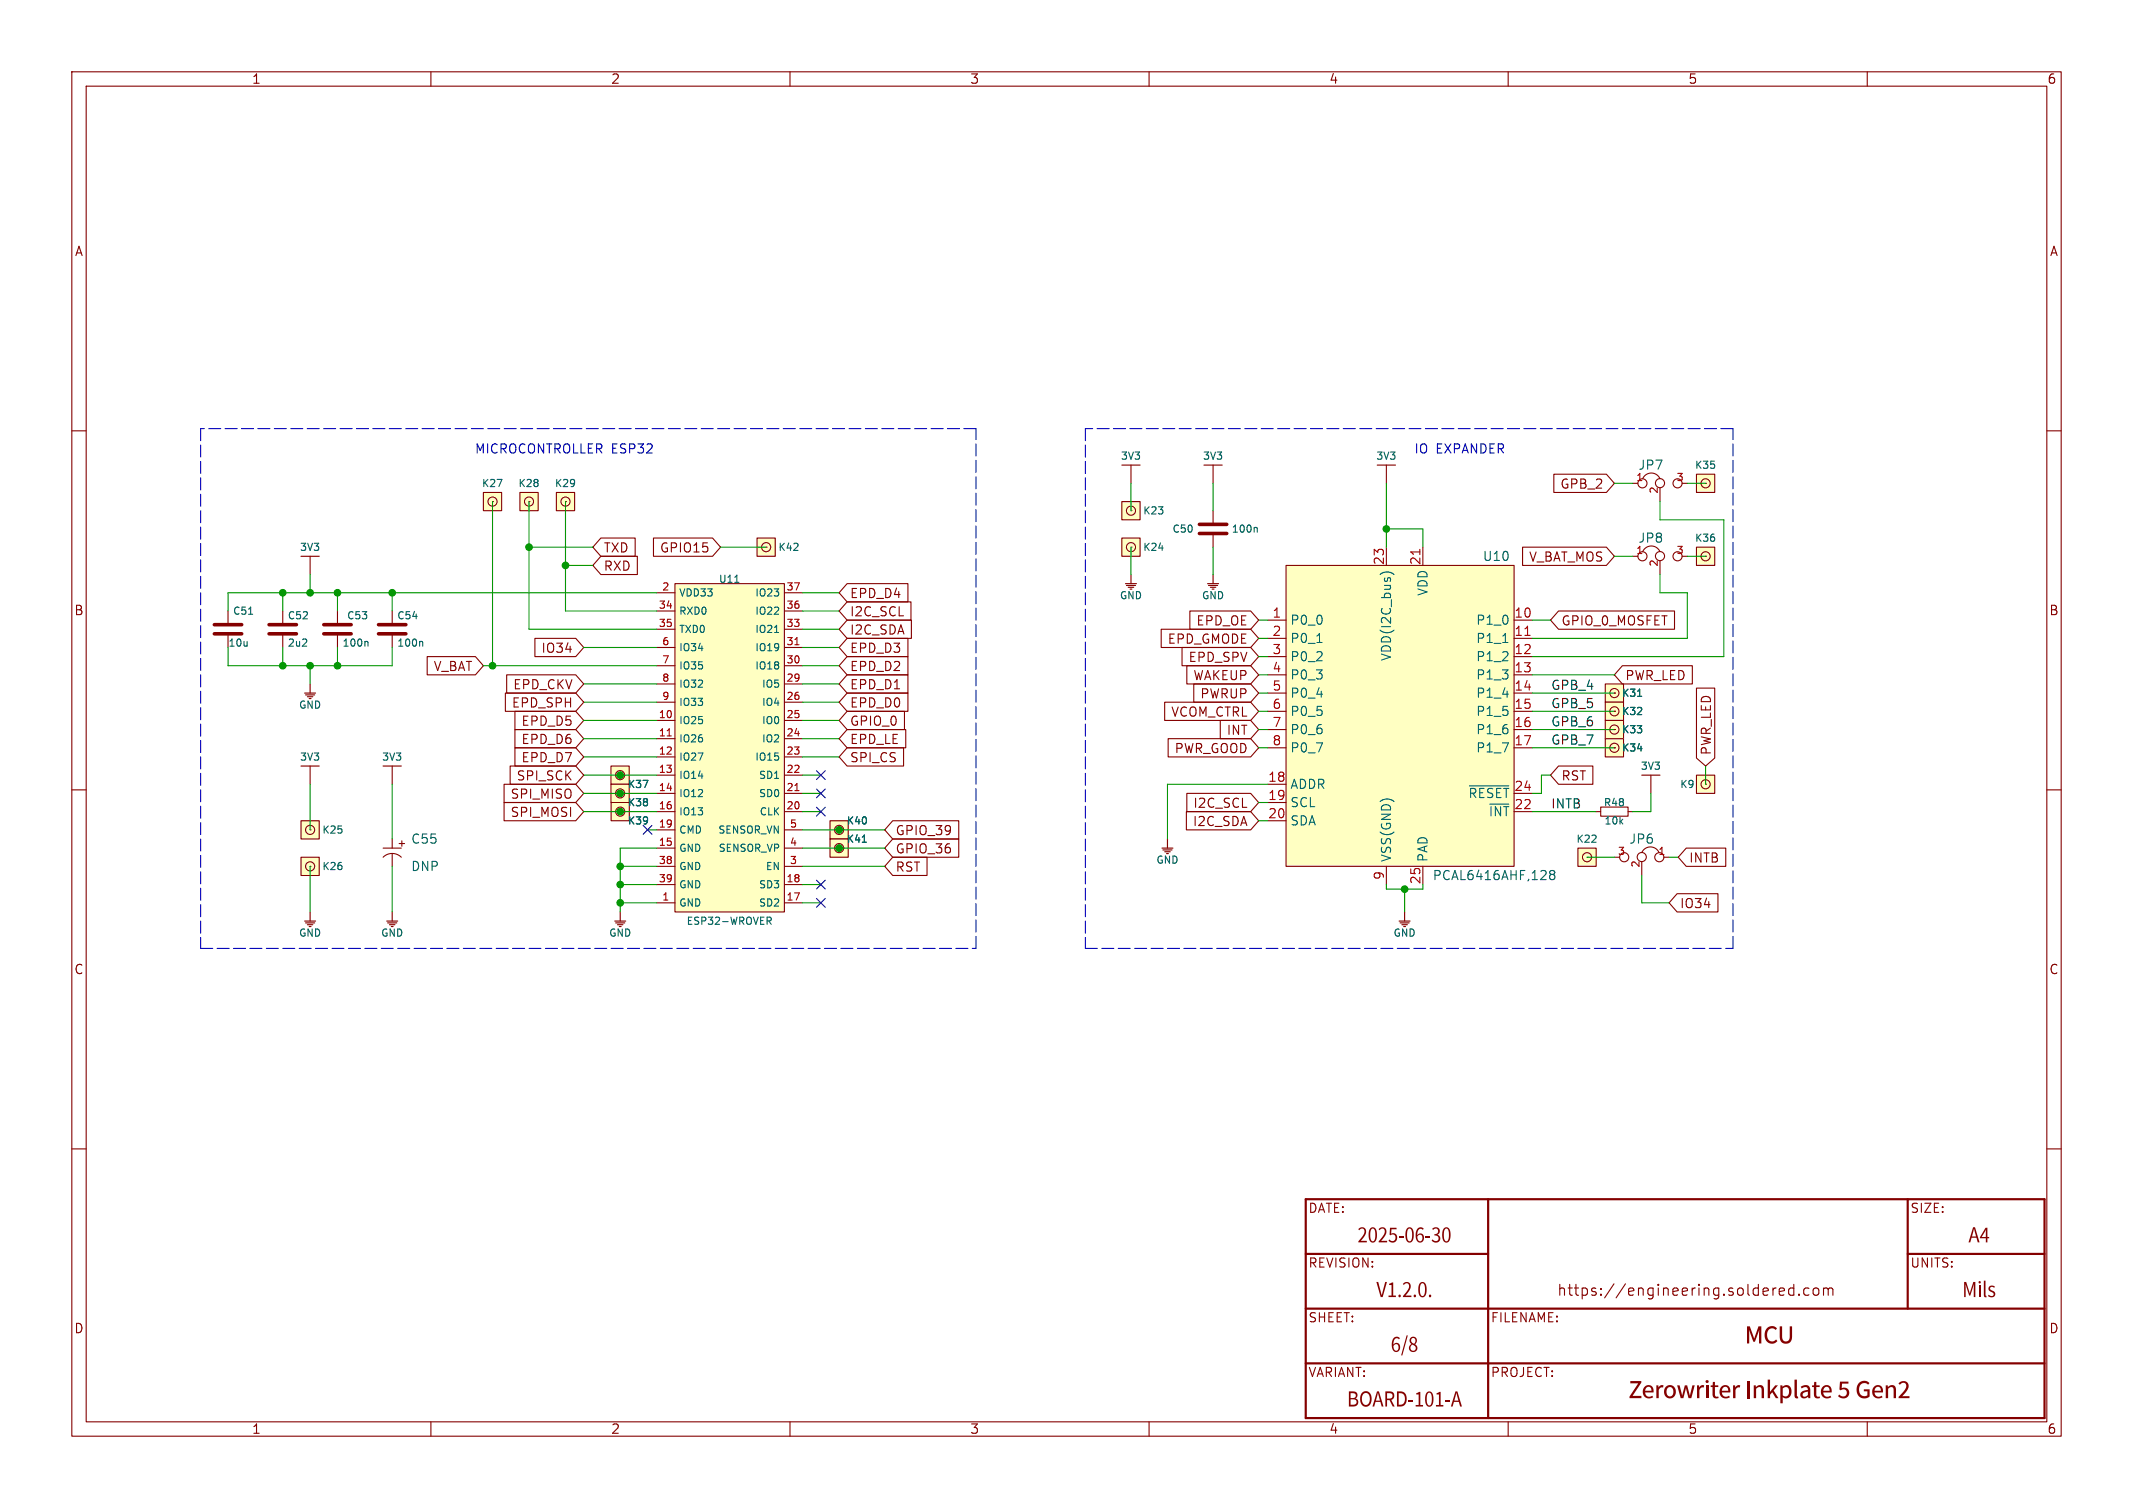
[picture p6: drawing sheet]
<svg xmlns="http://www.w3.org/2000/svg" width="297mm" height="210mm" viewBox="0 0 297 210" stroke-linecap="round" stroke-linejoin="round" font-family="sans-serif">
<g fill="none" stroke="#840000" stroke-width=".15">
<path d="M10 10h277v190h-277zM12 12h273v186h-273zM60 10v2M110 10v2M160 10v2M210 10v2M260 10v2M10 60h2M285 60h2M10 110h2M285 110h2M10 160h2"/>
<path d="M285 160h2M248 179.4h.4l.1 .3-.8 .2M249.8 179.4h-.5l-.3 .3v.4l.2 .2 .1 .1 .5-.1M249.8 178.9v1.5M251.9 179.4h-.5l-.2 .3v.4l.1 .2 .1 .1 .5-.1M252.5 179.5a.41 .41 0 0 1 .4-.1 .41 .41 0 0 1 .4 .3v.4a.41 .41 0 0 1-.4 .3 .41 .41 0 0 1-.4-.3zM253.9 179.5a.38 .38 0 0 1 .7 .1M253.9 179.4v1M254.6 179.6l.2-.2h.3l.1 1M254.6 179.6v.8M60 198v2M110 198v2"/>
<path d="M160 198v2M210 198v2M248.4 180.3l-.4 .1M250.5 180.2l.1 .1-.1 .1M250.5 180.2l-.1 .1 .1 .1M250.5 180.2v.2M260 198v2"/>
</g>
<path d="M181.8 167h102.9v30.5h-102.9zM181.8 174.6h25.4M207.2 167v30.5M265.6 167v15.2M265.6 174.6h19.1M181.8 182.2h102.9M181.8 189.9h102.9" fill="none" stroke="#840000" stroke-width=".31"/>
<path d="M77.5 68.6h2.5v2.5h-2.5z" fill="#ffffc2"/>
<g fill="none" stroke="#840000" stroke-width=".15">
<path d="M77.5 68.6h2.5v2.5h-2.5zM78.7 69.9h.1"/>
<circle cx="78.7" cy="69.8" r=".63"/>
</g>
<path d="M41.9 119.4h2.5v2.5h-2.5z" fill="#ffffc2"/>
<g fill="none" stroke="#840000" stroke-width=".15">
<path d="M41.9 119.4h2.5v2.5h-2.5zM43.2 120.7h.1"/>
<circle cx="43.2" cy="120.6" r=".63"/>
</g>
<path d="M105.4 74.9h2.5v2.6h-2.5z" fill="#ffffc2"/>
<g fill="none" stroke="#840000" stroke-width=".15">
<path d="M105.4 74.9h2.5v2.6h-2.5zM106.7 76.2h.1M168.9 64.8v2.5M31.7 85.1v1.9M31.7 88.3v1.9M54.6 85.1v1.9M54.6 88.3v1.9M43.2 106.7v2.5M53.3 119.4a1.8 1.8 0 0 1 2.6 0M53.3 118.1h2.6M54.6 106.7v2.5M54.6 116.8v1.3"/>
<path d="M54.6 118.8v1.9M228.6 118.7a1.31 1.31 0 0 1 1.2-.8 1.31 1.31 0 0 1 1.2 .8M228.6 120v1.9M231.7 119.4h.7"/>
<circle cx="106.7" cy="76.2" r=".63"/>
<circle cx="226.2" cy="119.4" r=".63"/>
<circle cx="228.6" cy="119.4" r=".63"/>
<circle cx="231" cy="119.4" r=".63"/>
</g>
<g fill="none" stroke="#840000" stroke-width=".16">
<path d="M167.6 64.8h2.6M42.4 96.5h1.5M42.5 96.8h1.3M42.8 97h.8M43.1 97.3h.2M43.2 95.3v1.2M41.9 106.7h2.5M53.3 106.7h2.6M53.8 128.3h1.6M54 128.5h1.2M54.2 128.8h.8M54.5 129h.2"/>
<path d="M54.6 127v1.3"/>
</g>
<path d="M29.8 88.3h3.9M29.8 87h3.9M52.7 88.3h3.8M52.7 87h3.8" fill="none" stroke="#840000" stroke-width=".5"/>
<path d="M34.6 85.5h.6M58.6 89.3l.3 .2v.5" fill="none" stroke="#006464" stroke-width=".15"/>
<path d="M67.3 68.6h2.5v2.5h-2.5z" fill="#ffffc2"/>
<g fill="none" stroke="#840000" stroke-width=".15">
<path d="M67.3 68.6h2.5v2.5h-2.5zM68.6 69.9h.1M47 85.1v1.9M47 88.3v1.9"/>
<circle cx="68.6" cy="69.8" r=".63"/>
</g>
<path d="M42.4 128.3h1.5M42.5 128.5h1.3M42.8 128.8h.8M43.1 129h.2M43.2 127v1.3" fill="none" stroke="#840000" stroke-width=".16"/>
<path d="M45.1 88.3h3.8M45.1 87h3.8" fill="none" stroke="#840000" stroke-width=".5"/>
<path d="M51 89.3l.2 .2v.5" fill="none" stroke="#006464" stroke-width=".15"/>
<path d="M115.6 114.3h2.5v2.5h-2.5z" fill="#ffffc2"/>
<g fill="none" stroke="#840000" stroke-width=".15">
<path d="M115.6 114.3h2.5v2.5h-2.5zM116.8 115.6h.1"/>
<circle cx="116.8" cy="115.6" r=".63"/>
</g>
<path d="M115.6 116.8h2.5v2.6h-2.5z" fill="#ffffc2"/>
<g fill="none" stroke="#840000" stroke-width=".15">
<path d="M115.6 116.8h2.5v2.6h-2.5zM116.8 118.1h.1"/>
<circle cx="116.8" cy="118.1" r=".63"/>
</g>
<path d="M120.1 117.3h.5" fill="none" stroke="#006464" stroke-width=".15"/>
<path d="M85.1 106.7h2.5v2.5h-2.5z" fill="#ffffc2"/>
<g fill="none" stroke="#840000" stroke-width=".15">
<path d="M85.1 106.7h2.5v2.5h-2.5zM86.3 108h.1"/>
<circle cx="86.3" cy="107.9" r=".63"/>
</g>
<path d="M85.1 109.2h2.5v2.6h-2.5z" fill="#ffffc2"/>
<g fill="none" stroke="#840000" stroke-width=".15">
<path d="M85.1 109.2h2.5v2.6h-2.5zM86.3 110.5h.1"/>
<circle cx="86.3" cy="110.5" r=".63"/>
</g>
<path d="M94 81.3h15.2v45.7h-15.2z" fill="#ffffc2"/>
<g fill="none" stroke="#840000" stroke-width=".15">
<path d="M91.4 82.6h2.6M91.4 97.8h2.6M91.4 95.3h2.6M91.4 92.7h2.6M91.4 90.2h2.6M91.4 87.6h2.6M91.4 85.1h2.6M94 81.3h15.2v45.7h-15.2zM109.2 82.6h2.6M109.2 97.8h2.6M109.2 95.3h2.6M109.2 92.7h2.6"/>
<path d="M109.2 90.2h2.6M109.2 87.6h2.6M109.2 85.1h2.6M91.4 100.3h2.6M91.4 102.9h2.6M91.4 105.4h2.6M91.4 108h2.6M91.4 110.5h2.6M91.4 118.1h2.6M91.4 113h2.6M91.4 115.6h2.6M109.2 100.3h2.6"/>
<path d="M109.2 102.9h2.6M109.2 105.4h2.6M109.2 108h2.6M109.2 110.5h2.6M109.2 118.1h2.6M109.2 113h2.6M109.2 115.6h2.6M91.4 125.7h2.6M91.4 123.2h2.6M91.4 120.7h2.6M109.2 125.7h2.6M109.2 123.2h2.6"/>
<path d="M109.2 120.7h2.6"/>
</g>
<path d="M110.7 89.8h.6M92.9 102.5h.6M110.7 110.1h.6" fill="none" stroke="#a90000" stroke-width=".15"/>
<path d="M102.3 81.1h.6M107.8 88.1h.6M106.8 127.7h.4l.2 .2-.1 .3h-.5M107.1 128.2l.3 .5" fill="none" stroke="#006464" stroke-width=".15"/>
<path d="M41.9 114.3h2.5v2.5h-2.5z" fill="#ffffc2"/>
<g fill="none" stroke="#840000" stroke-width=".15">
<path d="M39.4 85.1v1.9M39.4 88.3v1.9M41.9 114.3h2.5v2.5h-2.5zM43.2 115.6h.1"/>
<circle cx="43.2" cy="115.6" r=".63"/>
</g>
<path d="M37.5 88.3h3.8M37.5 87h3.8" fill="none" stroke="#840000" stroke-width=".5"/>
<path d="M42.1 90h.6M42.7 89.1v.3" fill="none" stroke="#006464" stroke-width=".15"/>
<path d="M85.1 111.8h2.5v2.5h-2.5z" fill="#ffffc2"/>
<g fill="none" stroke="#840000" stroke-width=".15">
<path d="M43.2 77.5v2.5M85.1 111.8h2.5v2.5h-2.5zM86.4 113h.1"/>
<circle cx="86.4" cy="113" r=".63"/>
</g>
<path d="M41.9 77.5h2.5M85.6 128.3h1.5M85.7 128.5h1.3M86 128.8h.7M86.2 129h.3M86.4 127v1.3" fill="none" stroke="#840000" stroke-width=".16"/>
<path d="M72.4 68.6h2.5v2.5h-2.5z" fill="#ffffc2"/>
<g fill="none" stroke="#840000" stroke-width=".15">
<path d="M72.4 68.6h2.5v2.5h-2.5zM73.7 69.9h.1M222.2 113h.7M222.9 112.4h3.8v1.3h-3.8zM226.7 113h.6"/>
<circle cx="73.7" cy="69.8" r=".63"/>
</g>
<path d="M219.7 118.1h2.5v2.6h-2.5z" fill="#ffffc2"/>
<g fill="none" stroke="#840000" stroke-width=".15">
<path d="M219.7 118.1h2.5v2.6h-2.5zM221 119.4h.1"/>
<circle cx="221" cy="119.4" r=".63"/>
</g>
<path d="M223.5 95.3h2.6v2.5h-2.6z" fill="#ffffc2"/>
<g fill="none" stroke="#840000" stroke-width=".15">
<path d="M223.5 95.3h2.6v2.5h-2.6zM224.8 96.5h.1"/>
<circle cx="224.8" cy="96.5" r=".63"/>
</g>
<path d="M228 97h.6" fill="none" stroke="#006464" stroke-width=".15"/>
<path d="M223.5 100.3h2.6v2.6h-2.6z" fill="#ffffc2"/>
<g fill="none" stroke="#840000" stroke-width=".15">
<path d="M223.5 100.3h2.6v2.6h-2.6zM224.8 101.6h.1"/>
<circle cx="224.8" cy="101.6" r=".63"/>
</g>
<path d="M223.5 102.9h2.6v2.5h-2.6z" fill="#ffffc2"/>
<g fill="none" stroke="#840000" stroke-width=".15">
<path d="M223.5 102.9h2.6v2.5h-2.6zM224.8 104.1h.1"/>
<circle cx="224.8" cy="104.1" r=".63"/>
</g>
<path d="M223.5 97.8h2.6v2.5h-2.6z" fill="#ffffc2"/>
<g fill="none" stroke="#840000" stroke-width=".15">
<path d="M223.5 97.8h2.6v2.5h-2.6zM224.8 99.1h.1M229.9 108v2.5"/>
<circle cx="224.8" cy="99.1" r=".63"/>
</g>
<path d="M228.6 108h2.5" fill="none" stroke="#840000" stroke-width=".16"/>
<path d="M236.2 108h2.6v2.5h-2.6z" fill="#ffffc2"/>
<g fill="none" stroke="#840000" stroke-width=".15">
<path d="M236.2 108h2.6v2.5h-2.6zM237.5 109.2h.1"/>
<circle cx="237.5" cy="109.2" r=".63"/>
</g>
<path d="M156.2 74.9h2.5v2.6h-2.5z" fill="#ffffc2"/>
<g fill="none" stroke="#840000" stroke-width=".15">
<path d="M156.2 74.9h2.5v2.6h-2.5zM157.5 76.2h.1"/>
<circle cx="157.5" cy="76.2" r=".63"/>
</g>
<path d="M161.8 118.1h1.5M161.9 118.4h1.3M162.2 118.6h.7M162.4 118.9h.3M162.6 116.8v1.3" fill="none" stroke="#840000" stroke-width=".16"/>
<path d="M156.2 69.9h2.5v2.5h-2.5z" fill="#ffffc2"/>
<g fill="none" stroke="#840000" stroke-width=".15">
<path d="M156.2 69.9h2.5v2.5h-2.5zM157.5 71.1h.1M157.5 64.8v2.5M168.9 71.1v1.9M168.9 74.3v1.9M193 64.8v2.5"/>
<circle cx="157.5" cy="71.1" r=".63"/>
</g>
<path d="M156.2 64.8h2.5M191.8 64.8h2.5M156.7 81.3h1.5M156.8 81.5h1.3M157.1 81.8h.8M157.4 82h.2M157.5 80v1.3M168.1 81.3h1.6M168.3 81.5h1.2M168.5 81.8h.8M168.8 82h.2M168.9 80v1.3" fill="none" stroke="#840000" stroke-width=".16"/>
<path d="M167 74.3h3.8M167 73h3.8" fill="none" stroke="#840000" stroke-width=".5"/>
<path d="M174.8 73.4l.3 .2v.5" fill="none" stroke="#006464" stroke-width=".15"/>
<path d="M179.1 78.7h31.7v42h-31.7z" fill="#ffffc2"/>
<g fill="none" stroke="#840000" stroke-width=".15">
<path d="M179.1 78.7h31.7v42h-31.7zM193 76.2v2.5M198.1 76.2v2.5M227.3 67.3h.8M228.7 66.7a1.31 1.31 0 0 1 1.2-.8 1.31 1.31 0 0 1 1.2 .8M231.1 67.9v2M234.2 67.3h.7M176.5 86.4h2.6M176.5 88.9h2.6M176.5 91.4h2.6M176.5 94h2.6M176.5 96.5h2.6"/>
<path d="M176.5 99.1h2.6M210.8 86.4h2.6M210.8 88.9h2.6M210.8 91.4h2.6M210.8 94h2.6M210.8 96.5h2.6M210.8 99.1h2.6M176.5 101.6h2.6M176.5 104.1h2.6M176.5 109.2h2.6M176.5 111.8h2.6M176.5 114.3h2.6"/>
<path d="M210.8 101.6h2.6M210.8 104.1h2.6M210.8 113h2.6M210.8 110.5h2.6M193 120.7v2.5M198.1 120.7v2.5"/>
<circle cx="228.7" cy="67.3" r=".63"/>
<circle cx="231.1" cy="67.3" r=".63"/>
<circle cx="233.6" cy="67.3" r=".63"/>
</g>
<path d="M183.4 89.5h.7M192.2 80a1.46 1.46 0 0 1 1.9 0M209.2 89.5h.8M204.6 109.4h5.5M216 121.8l-.2-.3 .2-.3h.3l.2 .3-.2 .3M216 121.8l-.2 .2v.4l.2 .1 .4-.1 .1-.1v-.3l-.2-.2M216 121.8h.3" fill="none" stroke="#006464" stroke-width=".15"/>
<path d="M197.7 76.5v.7M212.3 88.5h.8" fill="none" stroke="#a90000" stroke-width=".15"/>
<path d="M194.8 128.3h1.5M194.9 128.5h1.3M195.2 128.8h.8M195.5 129h.2M195.6 127v1.3" fill="none" stroke="#840000" stroke-width=".16"/>
<path d="M236.2 66h2.6v2.6h-2.6z" fill="#ffffc2"/>
<g fill="none" stroke="#840000" stroke-width=".15">
<path d="M227.3 77.5h.8M228.7 76.8a1.31 1.31 0 0 1 1.2-.8 1.31 1.31 0 0 1 1.2 .8M231.1 78.1v1.9M234.2 77.5h.7M236.2 66h2.6v2.6h-2.6zM237.5 67.3h.1"/>
<circle cx="228.7" cy="77.5" r=".63"/>
<circle cx="231.1" cy="77.4" r=".63"/>
<circle cx="233.6" cy="77.5" r=".63"/>
<circle cx="237.5" cy="67.3" r=".63"/>
</g>
<path d="M236.2 76.2h2.6v2.5h-2.6z" fill="#ffffc2"/>
<g fill="none" stroke="#840000" stroke-width=".15">
<path d="M83.7 74.9h4.7v2.6h-4.7l-1.2-1.3zM83.7 77.5h5v2.5h-5l-1.2-1.3zM91 74.9h8.2l1.1 1.3-1.1 1.3h-8.2zM212 76.2h11.7l1.1 1.3-1.1 1.2h-11.7zM216.4 66h7.3l1.1 1.3-1.1 1.3h-7.3zM236.2 76.2h2.6v2.5h-2.6zM237.5 77.5h.1M59.5 91.4h6.7l1.1 1.3-1.1 1.3h-6.7zM70.4 96.5h9.8l1.1 1.3-1.1 1.3h-9.8zM70.5 94h9.7l1.1 1.3-1.1 1.2h-9.7zM71.7 99.1h8.5l1.1 1.2-1.1 1.3h-8.5zM74.5 88.9h5.7l1.1 1.3-1.1 1.2h-5.7z"/>
<path d="M118 96.5h8.4v2.6h-8.4l-1.2-1.3zM118 86.4h8.9v2.5h-8.9l-1.2-1.3zM118 91.4h8.4v2.6h-8.4l-1.2-1.3zM118 83.8h8.8v2.6h-8.8l-1.2-1.3zM118 81.3h8.4v2.5h-8.4l-1.2-1.2zM118 99.1h7.9v2.5h-7.9l-1.2-1.3zM118 88.9h8.4v2.5h-8.4l-1.2-1.2zM118 94h8.4v2.5h-8.4l-1.2-1.2zM161.7 87.6h12.4l1.2 1.3-1.2 1.3h-12.4zM162.2 97.8h11.9l1.2 1.3-1.2 1.2h-11.9zM164.6 90.2h9.5l1.2 1.2-1.2 1.3h-9.5zM165.3 92.7h8.8l1.2 1.3-1.2 1.3h-8.8z"/>
<path d="M165.7 85.1h8.4l1.2 1.3-1.2 1.2h-8.4zM166.2 95.2h7.9l1.2 1.3-1.2 1.3h-7.9zM217 85.1h16.2v2.5h-16.2l-1.1-1.2zM224.8 96.5h.1M224.8 99.1h.1M225.9 92.7h9.7v2.6h-9.7l-1.1-1.3zM236.2 95.8h2.6v9.8l-1.3 1.1-1.3-1.1zM70.2 111.8h10l1.1 1.2-1.1 1.3h-10zM70.2 109.2h10l1.1 1.3-1.1 1.3h-10zM71 106.7h9.2l1.1 1.3-1.1 1.2h-9.2zM71.7 104.1h8.5l1.1 1.3-1.1 1.3h-8.5zM71.7 101.6h8.5l1.1 1.3-1.1 1.2h-8.5z"/>
<path d="M86.3 108h.1M86.3 110.5h.1M86.4 113h.1M116.8 115.6h.1M116.8 118.1h.1M118 101.6h8.1v2.5h-8.1l-1.2-1.2zM118 104.1h7.8v2.6h-7.8l-1.2-1.3zM124.3 114.3h9.2v2.5h-9.2l-1.1-1.2zM124.3 119.4h4.8v2.5h-4.8l-1.1-1.2zM124.3 116.8h9.2v2.6h-9.2l-1.1-1.3zM162.7 102.9h11.4l1.2 1.2-1.2 1.3h-11.4zM165.2 113h8.9l1.2 1.3-1.2 1.3h-8.9z"/>
<path d="M165.3 110.5h8.8l1.2 1.3-1.2 1.2h-8.8zM169.9 100.3h4.2l1.2 1.3-1.2 1.3h-4.2zM217 106.7h4.8v2.5h-4.8l-1.1-1.2zM224.8 101.6h.1M224.8 104.1h.1M234.8 118.1h5.5v2.6h-5.5l-1.1-1.3zM233.5 124.5h5.7v2.5h-5.7l-1.1-1.3z"/>
<circle cx="237.5" cy="77.5" r=".63"/>
</g>
<path d="M27.9 59.7v72.4M135.9 59.7h-108M151.1 59.7v72.4M241.3 59.7h-90.2M27.9 132.1h108M135.9 132.1v-72.4M151.1 132.1h90.2M241.3 132.1v-72.4" fill="none" stroke="#0000c2" stroke-width=".15" stroke-dasharray="1.7 .6"/>
<g fill="none" stroke="#009600" stroke-width=".15">
<path d="M68.6 69.9v22.8M73.7 69.9v17.7h17.7M73.7 76.2h8.8M78.7 69.9v15.2h12.7M78.7 78.7h3.8M100.3 76.2h6.4M157.5 67.3v3.8M157.5 76.2v3.8M168.9 67.3v3.8M168.9 76.2v3.8M193 73.7h5.1v2.5M193 67.3v8.9"/>
<path d="M224.8 67.3h2.5M224.8 77.5h2.5M231.1 69.9v2.5h8.9v19h-26.6M234.9 67.3h2.6M234.9 77.5h2.6M31.7 90.2v2.5h22.9v-2.5M39.4 82.6v2.5M39.4 90.2v2.5M43.2 80v2.6M43.2 92.7v2.6M47 82.6v2.5M47 90.2v2.5"/>
<path d="M54.6 82.6v2.5M67.3 92.7h24.1M81.3 95.3h10.1M81.3 97.8h10.1M81.3 90.2h10.1M91.4 82.6h-59.7v2.5M111.8 92.7h5M111.8 87.6h5M111.8 82.6h5M111.8 85.1h5M111.8 95.3h5M111.8 97.8h5"/>
<path d="M111.8 90.2h5M175.3 96.5h1.2M175.3 94h1.2M175.3 99.1h1.2M175.3 88.9h1.2M175.3 91.4h1.2M175.3 86.4h1.2M213.4 96.5h11.4M213.4 94h11.4M213.4 99.1h11.4M213.4 86.4h2.5M231.1 80v2.6h3.8v6.3h-21.5"/>
<path d="M43.2 109.2v6.4M54.6 109.2v7.6M81.3 102.9h10.1M81.3 113h10.1M81.3 105.4h10.1M81.3 110.5h10.1M81.3 100.3h10.1M81.3 108h10.1M90.2 115.6h1.2M91.4 118.1h-5v8.9M111.8 102.9h5M111.8 118.1h11.4"/>
<path d="M111.8 115.6h11.4M111.8 113h2.5M111.8 105.4h5M111.8 110.5h2.5M111.8 100.3h5M111.8 108h2.5M175.3 101.6h1.2M175.3 111.8h1.2M175.3 104.1h1.2M175.3 114.3h1.2M176.5 109.2h-13.9v7.6M213.4 101.6h11.4"/>
<path d="M213.4 113h8.8M213.4 104.1h11.4M215.9 108h-1.3v2.5h-1.2M221 119.4h3.8M229.9 110.5v2.5h-2.6M232.4 119.4h1.3M237.5 106.7v2.5M43.2 120.7v6.3M54.6 120.7v6.3M86.4 120.7h5M86.4 125.7h5M86.4 123.2h5"/>
<path d="M111.8 120.7h11.4M111.8 125.7h2.5M111.8 123.2h2.5M193 123.2v.6h5.1v-.6M195.6 123.8v3.2M228.6 121.9v3.8h3.8"/>
</g>
<path d="M89.6 115l1.2 1.2M90.8 115l-1.2 1.2M113.7 107.3l1.2 1.3M113.7 109.9l1.2 1.2M113.7 112.4l1.2 1.2M114.9 107.3l-1.2 1.3M114.9 109.9l-1.2 1.2M114.9 112.4l-1.2 1.2M113.7 122.6l1.2 1.2M113.7 125.1l1.2 1.2M114.9 122.6l-1.2 1.2M114.9 125.1l-1.2 1.2" fill="none" stroke="#000084" stroke-width=".15"/>
<path d="M228 97h.6M120.1 117.3h.5" fill="none" stroke="#006464" stroke-width=".15"/>
<g fill="#009600" stroke="#009600" stroke-width=".15">
<circle cx="68.6" cy="92.7" r=".46"/>
<circle cx="78.7" cy="78.7" r=".46"/>
<circle cx="86.4" cy="123.2" r=".46"/>
<circle cx="86.4" cy="125.7" r=".46"/>
<circle cx="47" cy="82.6" r=".46"/>
<circle cx="47" cy="92.7" r=".46"/>
<circle cx="43.2" cy="82.6" r=".46"/>
<circle cx="39.4" cy="82.6" r=".46"/>
<circle cx="43.2" cy="92.7" r=".46"/>
<circle cx="39.4" cy="92.7" r=".46"/>
<circle cx="86.4" cy="113" r=".46"/>
<circle cx="86.3" cy="108" r=".46"/>
<circle cx="86.3" cy="110.5" r=".46"/>
<circle cx="86.4" cy="120.7" r=".46"/>
<circle cx="54.6" cy="82.6" r=".46"/>
<circle cx="73.7" cy="76.2" r=".46"/>
<circle cx="116.8" cy="115.6" r=".46"/>
<circle cx="116.8" cy="118.1" r=".46"/>
<circle cx="195.6" cy="123.8" r=".46"/>
<circle cx="193" cy="73.7" r=".46"/>
</g>
<g font-size="3.5" fill="#840000">
<text x="242.9" y="188.3">MCU</text>
<text x="226.7" y="195.9">ZerowriterInkplate5Gen2</text>
</g>
<g font-size="3.2" fill="#840000">
<text x="189" y="174.1">2025-06-30</text>
<text x="274.1" y="174.1">A4</text>
<text x="191.6" y="181.7">V1.2.0.</text>
<text x="273.2" y="181.7">Mils</text>
<text x="193.7" y="189.3">6/8</text>
<text x="187.6" y="197">BOARD-101-A</text>
</g>
<text font-size="2.1" fill="#840000" x="216.7" y="180.7">https://engineering.soldered.com</text>
<g font-size="1.8" fill="#840000">
<text x="35" y="11.9">1</text>
<text x="85" y="11.9">2</text>
<text x="135" y="11.9">3</text>
<text x="185" y="11.9">4</text>
<text x="235" y="11.9">5</text>
<text x="285" y="11.9">6</text>
<text x="10.3" y="35.9">A</text>
<text x="285.3" y="35.9">A</text>
<text x="217.2" y="68.3">GPB_2</text>
<text x="84" y="77.2">TXD</text>
<text x="91.8" y="77.2">GPIO15</text>
<text x="84" y="79.7">RXD</text>
<text x="118.3" y="83.5">EPD_D4</text>
<text x="212.8" y="78.4">V_BAT_MOS</text>
<text x="10.3" y="85.9">B</text>
<text x="118.3" y="88.6">I2C_SDA</text>
<text x="118.3" y="86">I2C_SCL</text>
<text x="162.5" y="89.9">EPD_GMODE</text>
<text x="166.5" y="87.3">EPD_OE</text>
<text x="217.3" y="87.3">GPIO_0_MOSFET</text>
<text x="285.3" y="85.9">B</text>
<text x="60.3" y="93.7">V_BAT</text>
<text x="75.3" y="91.1">IO34</text>
<text x="118.3" y="93.7">EPD_D2</text>
<text x="118.3" y="91.1">EPD_D3</text>
<text x="165.4" y="92.4">EPD_SPV</text>
<text x="166.1" y="94.9">WAKEUP</text>
<text x="226.2" y="94.9">PWR_LED</text>
<text x="71.2" y="98.7">EPD_SPH</text>
<text x="71.4" y="96.2">EPD_CKV</text>
<text x="72.5" y="101.3">EPD_D5</text>
<text x="118.3" y="98.7">EPD_D0</text>
<text x="118.3" y="101.3">GPIO_0</text>
<text x="118.3" y="96.2">EPD_D1</text>
<text x="163" y="100">VCOM_CTRL</text>
<text x="167" y="97.5">PWRUP</text>
<text x="72.5" y="106.4">EPD_D7</text>
<text x="72.5" y="103.8">EPD_D6</text>
<text x="118.3" y="103.8">EPD_LE</text>
<text x="118.3" y="106.4">SPI_CS</text>
<text x="163.5" y="105.1">PWR_GOOD</text>
<text x="170.7" y="102.6">INT</text>
<text x="238.4" y="105.3" transform="rotate(-90 238.4 105.3)">PWR_LED</text>
<text x="71" y="114">SPI_MOSI</text>
<text x="71" y="111.4">SPI_MISO</text>
<text x="71.8" y="108.9">SPI_SCK</text>
<text x="166.1" y="112.7">I2C_SCL</text>
<text x="217.3" y="108.9">RST</text>
<text x="124.6" y="116.5">GPIO_39</text>
<text x="124.6" y="119.1">GPIO_36</text>
<text x="166" y="115.3">I2C_SDA</text>
<text x="124.6" y="121.6">RST</text>
<text x="235.1" y="120.3">INTB</text>
<text x="233.8" y="126.7">IO34</text>
<text x="10.3" y="135.9">C</text>
<text x="285.3" y="135.9">C</text>
<text x="182.1" y="169.1">DATE:</text>
<text x="265.9" y="169.1">SIZE:</text>
<text x="182.1" y="176.7">REVISION:</text>
<text x="265.9" y="176.7">UNITS:</text>
<text x="10.3" y="185.9">D</text>
<text x="182.1" y="184.4">SHEET:</text>
<text x="207.5" y="184.4">FILENAME:</text>
<text x="285.3" y="185.9">D</text>
<text x="182.1" y="192">VARIANT:</text>
<text x="207.5" y="192">PROJECT:</text>
<text x="35" y="199.9">1</text>
<text x="85" y="199.9">2</text>
<text x="135" y="199.9">3</text>
<text x="185" y="199.9">4</text>
<text x="235" y="199.9">5</text>
<text x="285" y="199.9">6</text>
</g>
<g font-size="1.8" fill="#0000c2">
<text x="66" y="63.3">MICROCONTROLLER ESP32</text>
<text x="196.8" y="63.3">IO</text>
<text x="200" y="63.3">EXPANDER</text>
</g>
<g font-size="1.8" fill="#006464">
<text x="228" y="65.6">JP7</text>
<text x="228" y="75.8">JP8</text>
<text x="199" y="83.1" transform="rotate(-90 199 83.1)">VDD</text>
<text x="206.4" y="78.3">U10</text>
<text x="179.6" y="87.2">P0_0</text>
<text x="179.6" y="89.8">P0_1</text>
<text x="205.5" y="87.2">P1_0</text>
<text x="205.5" y="89.8">P1_1</text>
<text x="179.6" y="92.3">P0_2</text>
<text x="179.6" y="94.8">P0_3</text>
<text x="193.9" y="92.2" transform="rotate(-90 193.9 92.2)">VDD(I2C_bus)</text>
<text x="205.5" y="92.3">P1_2</text>
<text x="205.5" y="94.8">P1_3</text>
<text x="179.6" y="97.4">P0_4</text>
<text x="179.6" y="99.9">P0_5</text>
<text x="205.5" y="97.4">P1_4</text>
<text x="205.5" y="99.9">P1_5</text>
<text x="179.6" y="102.5">P0_6</text>
<text x="179.6" y="105">P0_7</text>
<text x="205.5" y="102.5">P1_6</text>
<text x="205.5" y="105">P1_7</text>
<text x="179.6" y="110.1">ADDR</text>
<text x="179.6" y="112.6">SCL</text>
<text x="204.4" y="111.4">~{RESET}</text>
<text x="207.2" y="113.9">~{INT}</text>
<text x="57.2" y="117.7">C55</text>
<text x="179.6" y="115.2">SDA</text>
<text x="226.8" y="117.7">JP6</text>
<text x="57.2" y="121.5">DNP</text>
<text x="193.9" y="120.1" transform="rotate(-90 193.9 120.1)">VSS(GND)</text>
<text x="199" y="120.1" transform="rotate(-90 199 120.1)">PAD</text>
<text x="199.4" y="122.8">PCAL6416AHF,128</text>
</g>
<g font-size="1.8" fill="#a90000">
<text x="192.8" y="78.8" transform="rotate(-90 192.8 78.8)">23</text>
<text x="197.9" y="78.8" transform="rotate(-90 197.9 78.8)">21</text>
<text x="177.1" y="86.1">1</text>
<text x="177.1" y="88.6">2</text>
<text x="210.8" y="86.1">10</text>
<text x="210.8" y="88.6">11</text>
<text x="177.1" y="91.2">3</text>
<text x="177.1" y="93.7">4</text>
<text x="210.8" y="91.2">12</text>
<text x="210.8" y="93.7">13</text>
<text x="177.1" y="96.3">5</text>
<text x="177.1" y="98.8">6</text>
<text x="177.1" y="101.3">7</text>
<text x="210.8" y="96.3">14</text>
<text x="210.8" y="98.8">15</text>
<text x="210.8" y="101.3">16</text>
<text x="177.1" y="103.9">8</text>
<text x="210.8" y="103.9">17</text>
<text x="176.5" y="109">18</text>
<text x="176.5" y="111.5">19</text>
<text x="210.8" y="112.8">22</text>
<text x="210.8" y="110.2">24</text>
<text x="176.5" y="114">20</text>
<text x="192.8" y="122.6" transform="rotate(-90 192.8 122.6)">9</text>
<text x="197.9" y="123.2" transform="rotate(-90 197.9 123.2)">25</text>
</g>
<g font-size="1.8" fill="#0f0f0f">
<text x="215.9" y="96.2">GPB_4</text>
<text x="215.9" y="101.3">GPB_6</text>
<text x="215.9" y="98.7">GPB_5</text>
<text x="215.9" y="103.8">GPB_7</text>
<text x="215.9" y="112.7">INTB</text>
</g>
<g font-size="1.4" fill="#006464">
<text x="156" y="64.2">3V3</text>
<text x="167.4" y="64.2">3V3</text>
<text x="191.5" y="64.2">3V3</text>
<text x="235.9" y="65.5">K35</text>
<text x="67" y="68">K27</text>
<text x="72.1" y="68">K28</text>
<text x="77.2" y="68">K29</text>
<text x="159.1" y="71.8">K23</text>
<text x="41.7" y="76.9">3V3</text>
<text x="108.3" y="76.9">K42</text>
<text x="159.1" y="76.9">K24</text>
<text x="163.2" y="74.4">C50</text>
<text x="171.4" y="74.4">100n</text>
<text x="235.9" y="75.7">K36</text>
<text x="94.5" y="83.3">VDD33</text>
<text x="100" y="81.4">U11</text>
<text x="105" y="83.3">IO23</text>
<text x="155.8" y="83.7">GND</text>
<text x="167.3" y="83.7">GND</text>
<text x="32.3" y="85.8">C51</text>
<text x="40" y="86.5">C52</text>
<text x="48.2" y="86.5">C53</text>
<text x="55.2" y="86.5">C54</text>
<text x="94.5" y="85.8">RXD0</text>
<text x="94.5" y="88.4">TXD0</text>
<text x="105" y="88.4">IO21</text>
<text x="105" y="85.8">IO22</text>
<text x="31.7" y="90.3">10u</text>
<text x="40" y="90.3">2u2</text>
<text x="47.6" y="90.3">100n</text>
<text x="55.2" y="90.3">100n</text>
<text x="94.5" y="90.9">IO34</text>
<text x="94.5" y="93.4">IO35</text>
<text x="94.5" y="96">IO32</text>
<text x="105" y="93.4">IO18</text>
<text x="105" y="90.9">IO19</text>
<text x="106" y="96">IO5</text>
<text x="41.5" y="98.9">GND</text>
<text x="94.5" y="101.1">IO25</text>
<text x="94.5" y="98.5">IO33</text>
<text x="106" y="101.1">IO0</text>
<text x="106" y="98.5">IO4</text>
<text x="225.7" y="97.2">K31</text>
<text x="225.7" y="99.8">K32</text>
<text x="41.7" y="106.1">3V3</text>
<text x="53.1" y="106.1">3V3</text>
<text x="94.5" y="103.6">IO26</text>
<text x="94.5" y="106.1">IO27</text>
<text x="105" y="106.1">IO15</text>
<text x="106" y="103.6">IO2</text>
<text x="225.7" y="102.3">K33</text>
<text x="225.7" y="104.9">K34</text>
<text x="228.4" y="107.4">3V3</text>
<text x="87.3" y="109.9">K37</text>
<text x="87.3" y="112.5">K38</text>
<text x="94.5" y="108.7">IO14</text>
<text x="94.5" y="111.2">IO12</text>
<text x="94.5" y="113.8">IO13</text>
<text x="105.5" y="111.2">SD0</text>
<text x="105.5" y="108.7">SD1</text>
<text x="105.6" y="113.8">CLK</text>
<text x="223.2" y="112.5">R48</text>
<text x="233.8" y="109.9">K9</text>
<text x="44.8" y="116.3">K25</text>
<text x="87.3" y="115">K39</text>
<text x="94.5" y="118.8">GND</text>
<text x="94.5" y="116.3">CMD</text>
<text x="99.9" y="116.3">SENSOR_VN</text>
<text x="99.9" y="118.8">SENSOR_VP</text>
<text x="117.8" y="115">K40</text>
<text x="117.8" y="117.6">K41</text>
<text x="219.4" y="117.6">K22</text>
<text x="223.3" y="115">10k</text>
<text x="44.8" y="121.4">K26</text>
<text x="94.5" y="121.4">GND</text>
<text x="94.5" y="123.9">GND</text>
<text x="105.5" y="123.9">SD3</text>
<text x="106.5" y="121.4">EN</text>
<text x="160.9" y="120.5">GND</text>
<text x="41.5" y="130.6">GND</text>
<text x="53" y="130.6">GND</text>
<text x="84.7" y="130.6">GND</text>
<text x="94.5" y="126.5">GND</text>
<text x="95.5" y="129">ESP32-WROVER</text>
<text x="105.5" y="126.5">SD2</text>
<text x="193.9" y="130.6">GND</text>
</g>
<g font-size="1.4" fill="#a90000">
<text x="227.7" y="67.1">1</text>
<text x="230.9" y="68.9" transform="rotate(-90 230.9 68.9)">2</text>
<text x="233.3" y="67.1">3</text>
<text x="227.7" y="77.2">1</text>
<text x="233.3" y="77.2">3</text>
<text x="92.1" y="82.3">2</text>
<text x="109.4" y="82.3">37</text>
<text x="230.9" y="79" transform="rotate(-90 230.9 79)">2</text>
<text x="91.6" y="84.8">34</text>
<text x="91.6" y="87.4">35</text>
<text x="92.1" y="89.9">6</text>
<text x="109.4" y="89.9">31</text>
<text x="109.4" y="87.4">33</text>
<text x="109.4" y="84.8">36</text>
<text x="92.1" y="92.5">7</text>
<text x="92.1" y="95">8</text>
<text x="109.4" y="95">29</text>
<text x="109.4" y="92.5">30</text>
<text x="91.6" y="100.1">10</text>
<text x="92.1" y="97.5">9</text>
<text x="109.4" y="100.1">25</text>
<text x="109.4" y="97.5">26</text>
<text x="91.6" y="102.6">11</text>
<text x="91.6" y="105.2">12</text>
<text x="91.6" y="107.7">13</text>
<text x="109.4" y="107.7">22</text>
<text x="109.4" y="105.2">23</text>
<text x="109.4" y="102.6">24</text>
<text x="91.6" y="110.2">14</text>
<text x="91.6" y="112.8">16</text>
<text x="109.4" y="112.8">20</text>
<text x="109.4" y="110.2">21</text>
<text x="91.6" y="117.9">15</text>
<text x="91.6" y="115.3">19</text>
<text x="109.9" y="117.9">4</text>
<text x="109.9" y="115.3">5</text>
<text x="225.2" y="119.1">3</text>
<text x="230.8" y="119.1">1</text>
<text x="91.6" y="120.4">38</text>
<text x="91.6" y="122.9">39</text>
<text x="92.1" y="125.5">1</text>
<text x="109.4" y="125.5">17</text>
<text x="109.4" y="122.9">18</text>
<text x="109.9" y="120.4">3</text>
<text x="228.3" y="120.9" transform="rotate(-90 228.3 120.9)">2</text>
</g>
<text font-size="1.4" fill="#840000" x="56.6" y="118.2" transform="rotate(-90 56.6 118.2)">+</text>
</svg>
